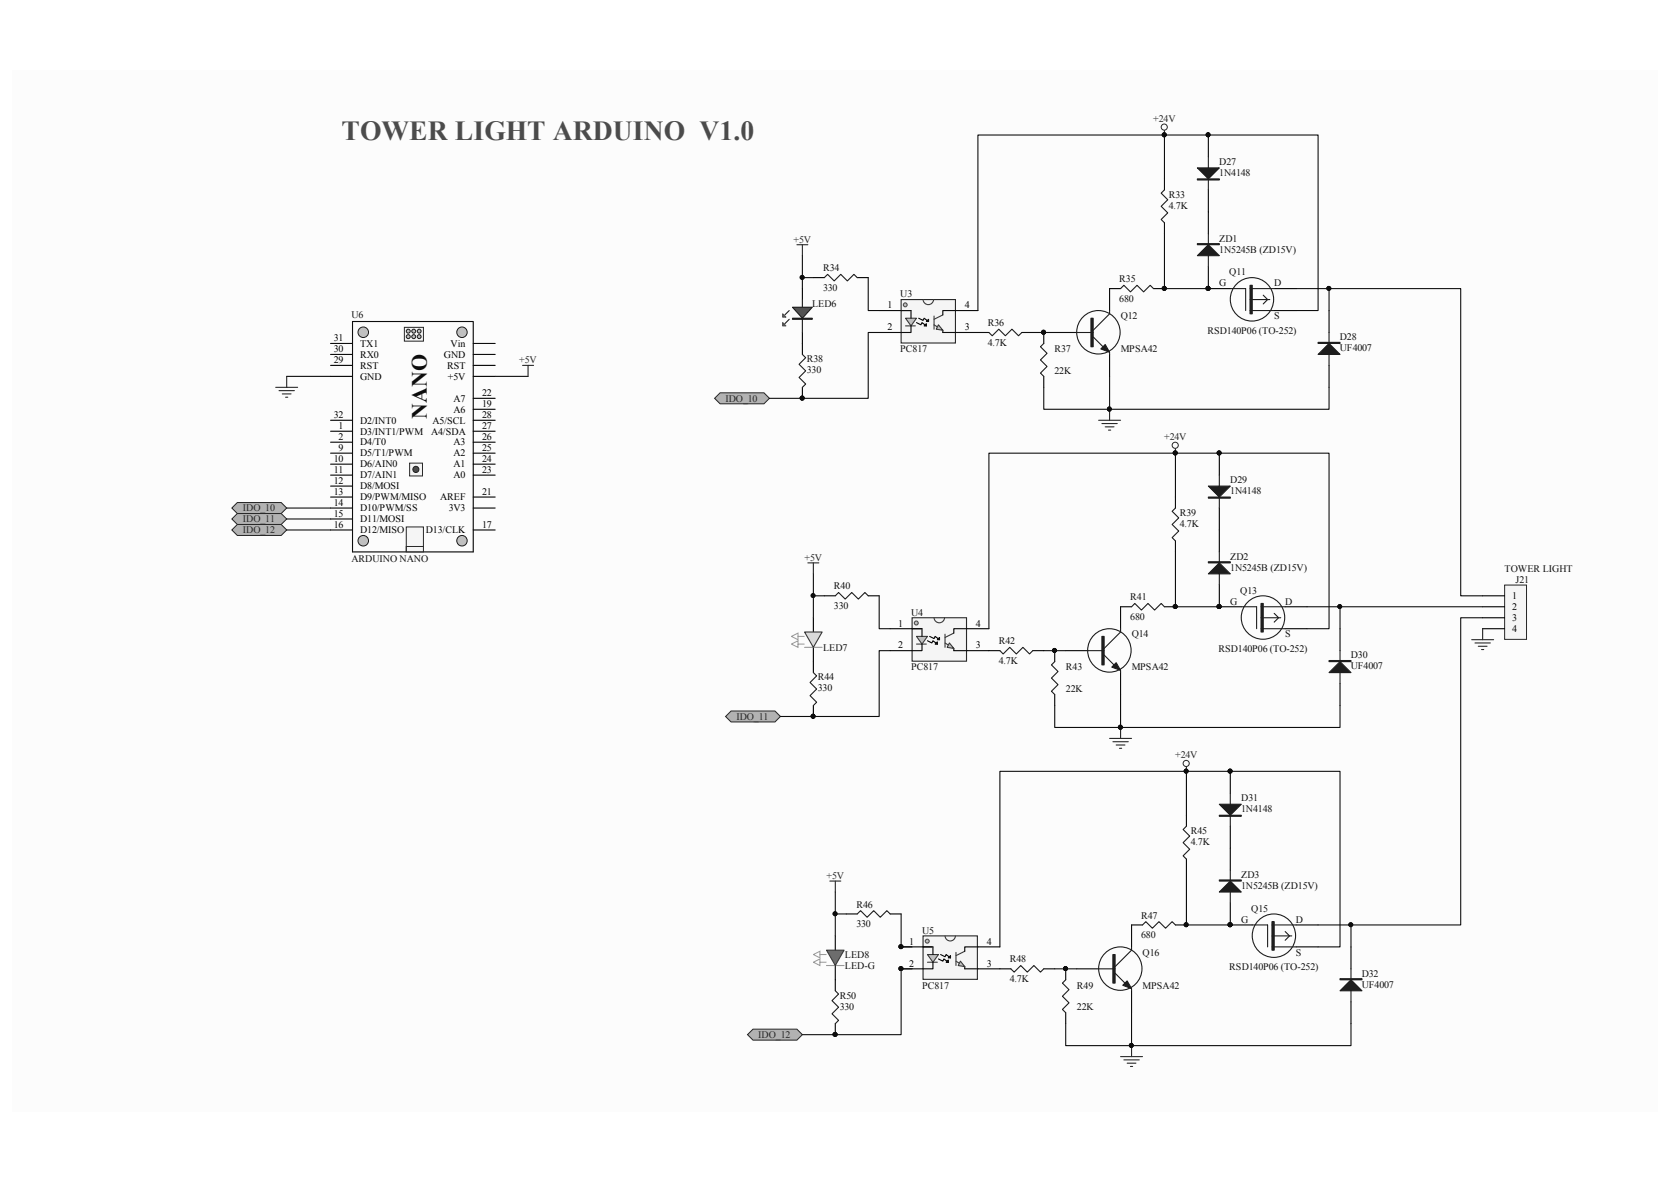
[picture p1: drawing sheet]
<svg xmlns="http://www.w3.org/2000/svg" width="297mm" height="210mm" viewBox="0 0 297 210" stroke-linecap="round" stroke-linejoin="round" font-family="sans-serif">
<path d="M2.2 12.4h292.5v185.1h-292.5z" fill="#fcfcfc"/>
<circle cx="207" cy="22.6" r=".54" fill="none" stroke="#262626" stroke-width=".18"/>
<path d="M207 23.2v.8" fill="none" stroke="#262626" stroke-width=".2"/>
<circle cx="207" cy="24" r=".35" fill="#0e0e0e" stroke="#0e0e0e" stroke-width=".18"/>
<g fill="#b2b2b2" stroke="#262626" stroke-width=".18">
<path d="M133.9 182.9h7.8l.9 1-.9 1h-7.8l-1-1z" fill-rule="evenodd"/>
<path d="M129 127.3l1-.9h7.8l.9 .9-.9 1h-7.8z" fill-rule="evenodd"/>
</g>
<g fill="none" stroke="#000" stroke-width=".2">
<path d="M142.6 51.3v1.9M142.6 59.1v3.9M144.6 49.3h1.9M152.4 49.3h1.9M173.8 59.1h2M181.6 59.1h2M185.5 59.1v1.9M187.5 59.1h3.9M199.2 51.3h-2v3.9M205 51.3h2M142.6 68.8v2M185.5 66.9v1.9"/>
<path d="M197.2 63v3.9"/>
</g>
<g fill="#0e0e0e" stroke="#0e0e0e" stroke-width=".18">
<circle cx="185.5" cy="59.1" r=".35"/>
<circle cx="207" cy="51.3" r=".35"/>
<circle cx="142.6" cy="70.8" r=".35"/>
</g>
<g fill="none" stroke="#1c1c1c" stroke-width=".2">
<path d="M140.3 56.8l-.8 .7M140.3 55.2l-.8 .8M142.6 53.2v5.9M146.5 49.3l.6-.5 1.2 1.1 1.2-1.1 1.1 1.1 1.2-1.1 .6 .5M175.8 59.1l.6 .6 1.1-1.2 1.2 1.2 1.2-1.2 1.2 1.2 .5-.6M191.4 59.1h2.9M194.3 59.9l1.8 1.7M197.2 55.2v.6l-2.9 2.9M199.2 51.3l.6-.6 1.2 1.2 1.1-1.2 1.2 1.2 1.2-1.2 .5 .6M142.6 63l.6 .6-1.2 1.1 1.2 1.2-1.2 1.2 1.2 1.2-.6 .5M185.5 61l-.5 .6 1.1 1.2-1.1 1.2 1.1 1.1-1.1 1.2 .5 .6M197.2 62.6v.4"/>
<circle cx="195.3" cy="59.1" r="3.9"/>
</g>
<g fill="#1c1c1c" stroke="#1c1c1c" stroke-width=".2">
<path d="M195.7 62l.8-.8 .7 1.4z"/>
<path d="M193.9 56.6h.4v5h-.4z" fill-rule="evenodd"/>
</g>
<path d="M140.9 54.6h3.5l-1.8 2z" fill="#535353" stroke="#1c1c1c" stroke-width=".2"/>
<g fill="#1c1c1c" stroke="#1c1c1c" stroke-width=".2">
<path d="M212.8 29.8h3.9l-1.9 2z"/>
<path d="M212.8 45.4l2-1.9 1.9 1.9z"/>
<path d="M236.3 61l1.9 2h-3.9z"/>
<path d="M140.9 56.6h3.5v.2h-3.5z" fill-rule="evenodd"/>
<path d="M222.2 50.7h.4v5.1h-.4z" fill-rule="evenodd"/>
<path d="M212.8 31.8h3.9v.2h-3.9z" fill-rule="evenodd"/>
<path d="M212.8 43.3h3.9v.2h-3.9z" fill-rule="evenodd"/>
<path d="M234.3 60.8h3.9v.2h-3.9z" fill-rule="evenodd"/>
</g>
<g fill="#535353" stroke="#535353" stroke-width=".2">
<path d="M139.1 57.3l.6 .6h-.6z"/>
<path d="M139.1 55.8l.6 .6h-.6z"/>
</g>
<path d="M214.8 24v3.9M214.8 33.7v7.8M214.8 47.4v3.9h3.9M226.5 51.3h3.9M226.5 55.2h3.9M236.3 55.2v3.9M236.3 64.9v3.9" fill="none" stroke="#000" stroke-width=".2"/>
<g fill="#0e0e0e" stroke="#0e0e0e" stroke-width=".18">
<circle cx="214.7" cy="51.3" r=".35"/>
<circle cx="214.7" cy="24" r=".35"/>
<circle cx="207" cy="51.3" r=".35"/>
<circle cx="142.6" cy="49.3" r=".35"/>
<circle cx="197.2" cy="72.7" r=".35"/>
</g>
<g fill="none" stroke="#1c1c1c" stroke-width=".2">
<path d="M214.8 27.9v5.8M214.8 41.5v5.9M218.7 51.3h2.7v3.9M222.2 51.3h4.3M222.2 53.2h3.5M222.2 55.2h4.3M224.6 52.5l.7 .7-.7 .8M236.3 59.1v5.8"/>
<circle cx="222.5" cy="53.2" r="3.9"/>
</g>
<path d="M142.6 49.3h2M154.3 49.3v5.9h2M207 41.5v9.8h7.8M197.2 66.9v5.8" fill="none" stroke="#0e0e0e" stroke-width=".2"/>
<path d="M141.7 43.5h1.9M142.6 43.5v1.9" fill="none" stroke="#262626" stroke-width=".2"/>
<path d="M127 70.8l1-1h7.8l1 1-1 1h-7.8z" fill-rule="evenodd" fill="#b2b2b2" stroke="#262626" stroke-width=".18"/>
<path d="M207 24v7.8M142.6 45.4v5.9M183.6 59.1h3.9M230.4 51.3h29.3v54.6h3.9M236.3 51.3v3.9" fill="none" stroke="#0e0e0e" stroke-width=".2"/>
<g fill="#0e0e0e" stroke="#0e0e0e" stroke-width=".18">
<circle cx="236.2" cy="51.3" r=".35"/>
<circle cx="207" cy="24" r=".35"/>
<circle cx="142.6" cy="49.3" r=".35"/>
<circle cx="185.5" cy="59.1" r=".35"/>
<circle cx="208.9" cy="80.5" r=".35"/>
</g>
<path d="M207 31.8v1.9M207 39.6v1.9" fill="none" stroke="#000" stroke-width=".2"/>
<path d="M207 33.7l-.6 .6 1.2 1.2-1.2 1.2 1.2 1.1-1.2 1.2 .6 .6" fill="none" stroke="#1c1c1c" stroke-width=".2"/>
<circle cx="208.9" cy="79.1" r=".55" fill="none" stroke="#262626" stroke-width=".18"/>
<path d="M208.9 79.8v.7M261.6 113.7h3.9M262.2 114.3h2.7M262.8 114.9h1.5M263.4 115.4h.4M263.6 111.7v2" fill="none" stroke="#262626" stroke-width=".2"/>
<path d="M267.5 104.1h3.9v9.5h-3.9z" fill="#f5f5f5"/>
<path d="M267.5 104h3.9v9.6h-3.9z" fill="none" stroke="#262626" stroke-width=".18"/>
<g fill="none" stroke="#000" stroke-width=".2">
<path d="M144.6 109.8v2.9M144.6 114.7v4.8M146.5 105.9h2M154.3 105.9h2M175.8 115.6h1.9M183.6 115.6h1.9M187.5 115.6v2M189.4 115.6h3.9M199.2 119.5v3.9M201.1 107.8h-1.9v3.9M207 107.8h1.9M263.6 105.9h3.9"/>
<path d="M263.6 107.8h3.9M263.6 109.8h3.9M263.6 111.7h3.9M144.6 125.4v1.9M187.5 123.4v2"/>
</g>
<g fill="#0e0e0e" stroke="#0e0e0e" stroke-width=".18">
<circle cx="187.4" cy="115.6" r=".35"/>
<circle cx="208.9" cy="107.8" r=".35"/>
<circle cx="144.5" cy="127.3" r=".35"/>
</g>
<g fill="none" stroke="#1c1c1c" stroke-width=".2">
<path d="M144.6 119.5l.6 .6-1.2 1.2 1.2 1.2-1.2 1.1 1.2 1.2-.6 .6M148.5 105.9l.6-.6 1.1 1.2 1.2-1.2 1.2 1.2 1.1-1.2 .6 .6M177.7 115.6l.6 .6 1.2-1.1 1.2 1.1 1.1-1.1 1.2 1.1 .6-.6M187.5 117.6l-.6 .6 1.2 1.1-1.2 1.2 1.2 1.2-1.2 1.2 .6 .5M193.3 115.6h3M196.3 116.4l1.7 1.8M199.2 111.7v.6l-2.9 3M199.2 119.2v.3M201.1 107.8l.6-.5 1.2 1.1 1.2-1.1 1.1 1.1 1.2-1.1 .6 .5"/>
<circle cx="197.2" cy="115.6" r="3.9"/>
</g>
<g fill="#1c1c1c" stroke="#1c1c1c" stroke-width=".2">
<path d="M197.6 118.6l.8-.8 .8 1.4z"/>
<path d="M195.9 113.1h.4v5.1h-.4z" fill-rule="evenodd"/>
</g>
<path d="M143 115.1h3.1" fill="none" stroke="#999" stroke-width=".2"/>
<path d="M143 112.3h3.1l-1.5 2.8z" fill="#d8d8d8" stroke="#393939" stroke-width=".2"/>
<path d="M141.9 113.1v.6l-1.2-.6 1.2-.6v.6h1.1M141.9 114.5v.6l-1.2-.6 1.2-.6v.6h1.1" fill="none" stroke="#999" stroke-width=".18"/>
<g fill="none" stroke="#000" stroke-width=".2">
<path d="M208.9 88.3v2M208.9 96.1v2M216.7 80.5v3.9M216.7 90.3v7.8M216.7 103.9v3.9h3.9M228.5 107.8h3.9M228.5 111.7h3.9M238.2 111.7v3.9M238.2 121.5v3.9M148.5 166.3v3M148.5 171.2v4.9M150.4 162.4h2"/>
<path d="M158.2 162.4h2M177.7 172.2h2M185.5 172.2h2M189.4 172.2v1.9M189.4 180v1.9M191.4 172.2h3.9M201.1 176.1v3.9M203.1 164.4h-2v3.9M208.9 164.4h2M148.5 181.9v2"/>
</g>
<g fill="#0e0e0e" stroke="#0e0e0e" stroke-width=".18">
<circle cx="216.7" cy="107.8" r=".35"/>
<circle cx="216.7" cy="80.5" r=".35"/>
<circle cx="208.9" cy="107.8" r=".35"/>
<circle cx="144.5" cy="105.9" r=".34"/>
<circle cx="199.2" cy="129.3" r=".35"/>
<circle cx="238.1" cy="107.8" r=".35"/>
<circle cx="208.9" cy="80.5" r=".35"/>
<circle cx="187.4" cy="115.6" r=".35"/>
<circle cx="210.8" cy="137.1" r=".34"/>
<circle cx="189.4" cy="172.2" r=".35"/>
<circle cx="210.8" cy="164.4" r=".34"/>
<circle cx="148.4" cy="183.9" r=".35"/>
</g>
<g fill="none" stroke="#1c1c1c" stroke-width=".2">
<path d="M208.9 90.3l-.5 .6 1.1 1.1-1.1 1.2 1.1 1.2-1.1 1.2 .5 .5M216.7 84.4v5.9M216.7 98.1v5.8M220.6 107.8h2.8v3.9M224.2 107.8h4.3M224.2 109.8h3.5M224.2 111.7h4.3M226.5 109l.8 .8-.8 .8M238.2 115.6v5.9M148.5 176.1l.6 .6-1.2 1.1 1.2 1.2-1.2 1.2 1.2 1.2-.6 .5M152.4 162.4l.6-.5 1.1 1.1 1.2-1.1 1.2 1.1 1.1-1.1 .6 .5M179.7 172.2l.6 .6 1.1-1.2 1.2 1.2 1.2-1.2 1.2 1.2 .5-.6"/>
<path d="M189.4 174.1l-.5 .6 1.1 1.2-1.1 1.2 1.1 1.1-1.1 1.2 .5 .6M195.3 172.2h2.9M198.2 173l1.8 1.7M201.1 168.3v.6l-2.9 2.9M201.1 175.7v.4M203.1 164.4l.6-.6 1.2 1.2 1.1-1.2 1.2 1.2 1.2-1.2 .5 .6"/>
<circle cx="224.5" cy="109.8" r="3.9"/>
<circle cx="199.1" cy="172.2" r="3.9"/>
</g>
<g fill="#1c1c1c" stroke="#1c1c1c" stroke-width=".2">
<path d="M214.8 86.4h3.9l-2 1.9z"/>
<path d="M216.7 100l2 2h-3.9z"/>
<path d="M236.3 119.5l1.9-1.9 2 1.9z"/>
<path d="M199.6 175.1l.8-.8 .7 1.4z"/>
<path d="M224.2 107.3h.4v5h-.4z" fill-rule="evenodd"/>
<path d="M214.8 88.3h3.9v.2h-3.9z" fill-rule="evenodd"/>
<path d="M214.8 99.8h3.9v.2h-3.9z" fill-rule="evenodd"/>
<path d="M236.3 117.4h3.9v.2h-3.9z" fill-rule="evenodd"/>
<path d="M197.8 169.7h.4v5h-.4z" fill-rule="evenodd"/>
</g>
<path d="M208.9 98.1v9.7h7.8M208.9 80.5v7.8M144.6 102v7.8M144.6 105.9h1.9M156.3 105.9v5.8h1.9M185.5 115.6h3.9M238.2 107.8v3.9M199.2 123.4v5.9" fill="none" stroke="#0e0e0e" stroke-width=".2"/>
<path d="M143.6 100h2M144.6 100v2M210.9 136.3v.8" fill="none" stroke="#262626" stroke-width=".2"/>
<circle cx="210.9" cy="135.7" r=".54" fill="none" stroke="#262626" stroke-width=".18"/>
<path d="M146.9 171.6h3.1" fill="none" stroke="#999" stroke-width=".2"/>
<path d="M146.9 168.9h3.1l-1.5 2.7z" fill="#6c6c6c" stroke="#393939" stroke-width=".2"/>
<path d="M145.8 169.7v.5l-1.2-.5 1.2-.6v.6h1.1M145.8 171v.6l-1.2-.6 1.2-.6v.6h1.1" fill="none" stroke="#999" stroke-width=".18"/>
<path d="M218.7 137.1v3.9M210.9 144.9v1.9M210.9 152.7v1.9M218.7 146.8v7.8M218.7 160.5v3.9h3.9M230.4 164.4h3.9M230.4 168.3h3.9M240.2 168.3v3.9M240.2 178v3.9" fill="none" stroke="#000" stroke-width=".2"/>
<g fill="#0e0e0e" stroke="#0e0e0e" stroke-width=".18">
<circle cx="218.7" cy="164.4" r=".35"/>
<circle cx="218.7" cy="137.1" r=".35"/>
<circle cx="210.8" cy="164.4" r=".34"/>
<circle cx="148.4" cy="162.4" r=".35"/>
<circle cx="160.1" cy="168.3" r=".35"/>
<circle cx="201.1" cy="185.8" r=".35"/>
<circle cx="240.1" cy="164.4" r=".35"/>
<circle cx="210.8" cy="137.1" r=".34"/>
<circle cx="189.4" cy="172.2" r=".35"/>
<circle cx="238.1" cy="107.8" r=".35"/>
<circle cx="160.1" cy="172.2" r=".35"/>
<circle cx="148.4" cy="183.9" r=".35"/>
<circle cx="142.6" cy="70.8" r=".35"/>
<circle cx="144.5" cy="127.3" r=".35"/>
</g>
<g fill="none" stroke="#1c1c1c" stroke-width=".2">
<path d="M210.9 146.8l-.6 .6 1.2 1.2-1.2 1.2 1.2 1.1-1.2 1.2 .6 .6M218.7 141v5.8M218.7 154.6v5.9M222.6 164.4h2.7v3.9M226.1 164.4h4.3M226.1 166.3h3.5M226.1 168.3h4.3M228.5 165.6l.7 .7-.7 .8M240.2 172.2v5.8"/>
<circle cx="226.4" cy="166.3" r="3.9"/>
</g>
<g fill="#1c1c1c" stroke="#1c1c1c" stroke-width=".2">
<path d="M216.7 142.9h3.9l-1.9 2z"/>
<path d="M216.7 158.5l2-1.9 1.9 1.9z"/>
<path d="M240.2 174.1l1.9 2h-3.9z"/>
<path d="M226.1 163.8h.4v5.1h-.4z" fill-rule="evenodd"/>
<path d="M216.7 144.9h3.9v.2h-3.9z" fill-rule="evenodd"/>
<path d="M216.7 156.4h3.9v.2h-3.9z" fill-rule="evenodd"/>
<path d="M238.2 173.9h3.9v.2h-3.9z" fill-rule="evenodd"/>
</g>
<g fill="none" stroke="#0e0e0e" stroke-width=".2">
<path d="M156.3 59.1h-2v11.7h-17.5M158.2 115.6h-1.9v11.7h-17.6M232.4 107.8h31.2M263.6 109.8h-3.9v54.6h-25.4M210.9 137.1v7.8M148.5 158.5v7.8M210.9 154.6v9.8h7.8M148.5 162.4h1.9M160.2 162.4v5.9h1.9M162.1 172.2h-1.9v11.7h-17.6M187.5 172.2h3.9M201.1 180v5.8"/>
<path d="M240.2 164.4v3.9"/>
</g>
<path d="M147.5 156.6h2M148.5 156.6v1.9" fill="none" stroke="#262626" stroke-width=".2"/>
<path d="M160.2 53.2h9.6v7.8h-9.6z" fill-rule="evenodd" fill="#f5f5f5" stroke="#262626" stroke-width=".2"/>
<path d="M156.3 55.2h3.9M169.9 59.1h3.9" fill="none" stroke="#000" stroke-width=".2"/>
<circle cx="160.9" cy="54.2" r=".34" fill="#c0c0c0" stroke="#4c4c4c" stroke-width=".2"/>
<path d="M156.3 59.1h3.9M160.2 55.2h1.5M169.9 55.2h3.9" fill="none" stroke="#000" stroke-width=".2"/>
<path d="M161 56.6h1.9l-1 1.3z" fill="#c0c0c0" stroke="#393939" stroke-width=".2"/>
<path d="M161 57.9h1.7M164.1 53.2a.94 .94 0 0 0 .9 .9 .94 .94 0 0 0 1-.9M166 56.2v2.3M166 57.7l1.6 1M167.6 56l-1.6 .8" fill="none" stroke="#393939" stroke-width=".2"/>
<path d="M160.2 55.2h1.7v1.4M161.9 57.9v1.2h-1.7M162.9 57.3l.8 .4 .2-.4 .8 .6v-.4l-.4 .4h.4M163.3 56.6l.8 .3 .2-.3 .8 .5v-.3l-.4 .3h.4M167.6 58.7v.4h2.3M169.9 55.2h-2.3v.8" fill="none" stroke="#000" stroke-width=".2"/>
<path d="M166.8 57.7l.8 1-1.2-.2z" fill="#c0c0c0" stroke="#393939" stroke-width=".2"/>
<path d="M173.8 55.2v-31.2h60.5v31.2h-3.9" fill="none" stroke="#0e0e0e" stroke-width=".2"/>
<g fill="#0e0e0e" stroke="#0e0e0e" stroke-width=".18">
<circle cx="207" cy="24" r=".35"/>
<circle cx="214.7" cy="24" r=".35"/>
</g>
<path d="M162.1 109.8h9.7v7.7h-9.7z" fill-rule="evenodd" fill="#f5f5f5" stroke="#262626" stroke-width=".2"/>
<path d="M158.2 111.7h3.9M171.9 115.6h3.9" fill="none" stroke="#000" stroke-width=".2"/>
<circle cx="162.9" cy="110.7" r=".35" fill="#c0c0c0" stroke="#4c4c4c" stroke-width=".2"/>
<path d="M158.2 115.6h3.9M162.1 111.7h1.6M171.9 111.7h3.9" fill="none" stroke="#000" stroke-width=".2"/>
<path d="M162.9 113.1h2l-1 1.4z" fill="#c0c0c0" stroke="#393939" stroke-width=".2"/>
<path d="M162.9 114.5h1.8M166 109.8a.94 .94 0 0 0 1 .9 .94 .94 0 0 0 .9-.9M168 112.7v2.4M168 114.3l1.6 1M169.6 112.5l-1.6 .8" fill="none" stroke="#393939" stroke-width=".2"/>
<path d="M162.1 111.7h1.8v1.4M163.9 114.5v1.1h-1.8M164.9 113.9l.7 .4 .2-.4 .8 .6v-.4l-.4 .4h.4M165.3 113.1l.7 .4 .2-.4 .8 .6v-.4l-.4 .4h.4M169.6 115.3v.3h2.3M171.9 111.7h-2.3v.8" fill="none" stroke="#000" stroke-width=".2"/>
<path d="M168.8 114.3l.8 1-1.2-.2z" fill="#c0c0c0" stroke="#393939" stroke-width=".2"/>
<path d="M175.8 111.7v-31.2h60.5v31.2h-3.9M177.7 168.3v-31.2h60.5v31.2h-3.9" fill="none" stroke="#0e0e0e" stroke-width=".2"/>
<g fill="#0e0e0e" stroke="#0e0e0e" stroke-width=".18">
<circle cx="208.9" cy="80.5" r=".35"/>
<circle cx="216.7" cy="80.5" r=".35"/>
<circle cx="210.8" cy="137.1" r=".34"/>
<circle cx="218.7" cy="137.1" r=".35"/>
</g>
<path d="M164.1 166.3h9.6v7.8h-9.6z" fill-rule="evenodd" fill="#f5f5f5" stroke="#262626" stroke-width=".2"/>
<path d="M160.2 168.3h3.9M173.8 172.2h3.9" fill="none" stroke="#000" stroke-width=".2"/>
<circle cx="160.1" cy="168.3" r=".35" fill="#0e0e0e" stroke="#0e0e0e" stroke-width=".18"/>
<circle cx="164.8" cy="167.3" r=".35" fill="#c0c0c0" stroke="#4c4c4c" stroke-width=".2"/>
<path d="M160.2 172.2h3.9M164.1 168.3h1.5M173.8 168.3h3.9" fill="none" stroke="#000" stroke-width=".2"/>
<circle cx="160.1" cy="172.2" r=".35" fill="#0e0e0e" stroke="#0e0e0e" stroke-width=".18"/>
<path d="M164.9 169.7h1.9l-1 1.3z" fill="#c0c0c0" stroke="#393939" stroke-width=".2"/>
<path d="M164.9 171h1.7M168 166.3a.93 .93 0 0 0 .9 .9 .93 .93 0 0 0 .9-.9M169.9 169.3v2.3M169.9 170.8l1.6 1M171.5 169.1l-1.6 .8" fill="none" stroke="#393939" stroke-width=".2"/>
<path d="M164.1 168.3h1.7v1.4M165.8 171v1.2h-1.7M166.8 170.4l.8 .4 .2-.4 .8 .6v-.4l-.4 .4h.4M167.2 169.7l.8 .3 .2-.3 .8 .5v-.3l-.4 .3h.4M171.5 171.8v.4h2.3M173.8 168.3h-2.3v.8" fill="none" stroke="#000" stroke-width=".2"/>
<path d="M170.7 170.8l.8 1-1.2-.2z" fill="#c0c0c0" stroke="#393939" stroke-width=".2"/>
<g fill="#0e0e0e" stroke="#0e0e0e" stroke-width=".18">
<circle cx="160.1" cy="168.3" r=".35"/>
<circle cx="160.1" cy="172.2" r=".35"/>
<circle cx="199.2" cy="129.3" r=".35"/>
<circle cx="201.1" cy="185.8" r=".35"/>
<circle cx="197.2" cy="72.7" r=".35"/>
</g>
<g fill="none" stroke="#262626" stroke-width=".2">
<path d="M49 68.8h3.9M49.6 69.4h2.7M50.2 70h1.5M50.8 70.6h.4M51 66.9v1.9M195.3 74.7h3.9M195.9 75.3h2.7M196.5 75.9h1.5M197.1 76.4h.3M197.2 72.7v2M197.2 131.2h3.9M197.8 131.8h2.8"/>
<path d="M198.4 132.4h1.6M199 133h.4M199.2 129.3v1.9M199.2 187.8h3.9M199.8 188.4h2.7M200.4 189h1.5M201 189.5h.3M201.1 185.8v2"/>
</g>
<path d="M185.5 68.8v3.9h50.8v-3.9M187.5 125.4v3.9h50.7v-3.9M189.4 181.9v3.9h50.8v-3.9" fill="none" stroke="#0e0e0e" stroke-width=".2"/>
<g fill="#b2b2b2" stroke="#262626" stroke-width=".18">
<path d="M42.2 93.2h7.8l1 1-1 1h-7.8l-1-1z" fill-rule="evenodd"/>
<path d="M42.2 91.3h7.8l1 .9-1 1h-7.8l-1-1z" fill-rule="evenodd"/>
<path d="M42.2 89.3h7.8l1 1-1 1h-7.8l-1-1z" fill-rule="evenodd"/>
</g>
<path d="M92.9 64.9h1.9M93.9 64.9v2" fill="none" stroke="#262626" stroke-width=".2"/>
<g fill="none" stroke="#000" stroke-width=".2">
<path d="M62.7 57.1h21.4v41h-21.4zM58.8 61h3.9M58.8 63h3.9M58.8 64.9h3.9M58.8 66.9h3.9M58.8 74.7h3.9M58.8 76.6h3.9M58.8 78.6h3.9M84.1 61h3.9M84.1 63h3.9M84.1 64.9h3.9M84.1 66.9h3.9"/>
<path d="M84.1 74.7h3.9M84.1 76.6h3.9M84.1 78.6h3.9M84.1 70.8h3.9M84.1 72.7h3.9M58.8 80.5h3.9M58.8 82.5h3.9M58.8 84.4h3.9M58.8 86.4h3.9M58.8 88.3h3.9M58.8 90.3h3.9M58.8 92.2h3.9"/>
<path d="M58.8 94.2h3.9M84.1 80.5h3.9M84.1 82.5h3.9M84.1 84.4h3.9M84.1 88.3h3.9M84.1 90.3h3.9M84.1 94.2h3.9"/>
</g>
<path d="M72.3 93.7h3v4.4h-3z" fill="#f5f5f5"/>
<path d="M72.2 93.7h3.1v4.4h-3.1z" fill="none" stroke="#262626" stroke-width=".18"/>
<path d="M72.3 97.2h3v.9h-3z" fill="#f5f5f5"/>
<path d="M72.2 97.1h3.1v1h-3.1z" fill="none" stroke="#262626" stroke-width=".18"/>
<g fill="#c0c0c0" stroke="#1c1c1c" stroke-width=".18">
<circle cx="64.6" cy="96.1" r=".94"/>
<circle cx="82.1" cy="96.1" r=".93"/>
</g>
<path d="M72 58.3h3.3v2.3h-3.3z" fill="#f5f5f5"/>
<path d="M71.9 58.2h3.4v2.4h-3.4z" fill="none" stroke="#262626" stroke-width=".18"/>
<g fill="#c0c0c0" stroke="#1c1c1c" stroke-width=".18">
<circle cx="72.6" cy="58.9" r=".35"/>
<circle cx="73.5" cy="58.9" r=".35"/>
<circle cx="74.5" cy="58.9" r=".35"/>
<circle cx="72.6" cy="59.8" r=".35"/>
<circle cx="73.5" cy="59.8" r=".35"/>
<circle cx="74.5" cy="59.8" r=".35"/>
</g>
<path d="M72.9 82.4h2.2v2.2h-2.2z" fill="#f5f5f5"/>
<path d="M72.8 82.3h2.3v2.3h-2.3z" fill="none" stroke="#262626" stroke-width=".18"/>
<circle cx="73.9" cy="83.4" r=".54" fill="#4c4c4c" stroke="#1c1c1c" stroke-width=".18"/>
<g fill="#c0c0c0" stroke="#1c1c1c" stroke-width=".18">
<circle cx="64.6" cy="59.1" r=".94"/>
<circle cx="82.1" cy="59" r=".93"/>
</g>
<path d="M51 66.9h7.8M88 66.9h5.9M51 94.2h7.8M51 92.2h7.8M51 90.3h7.8" fill="none" stroke="#0e0e0e" stroke-width=".2"/>
<text font-size="4.9" fill="#4c4c4c" x="60.7" y="24.9">TOWER LIGHT ARDUINO V1.0</text>
<text font-size="3.9" fill="#0e0e0e" x="75.9" y="74.4" transform="rotate(-90 75.9 74.4)">NANO</text>
<g font-size="1.8" fill="#262626">
<text x="205" y="21.7">+24V</text>
<text x="141.1" y="43.1">+5V</text>
<text x="92.3" y="64.5">+5V</text>
<text x="128.9" y="71.4">IDO_10</text>
<text x="206.9" y="78.2">+24V</text>
<text x="43.2" y="94.8">IDO_12</text>
<text x="43.2" y="92.8">IDO_11</text>
<text x="43.2" y="90.9">IDO_10</text>
<text x="143" y="99.7">+5V</text>
<text x="130.9" y="127.9">IDO_11</text>
<text x="208.9" y="134.8">+24V</text>
<text x="146.9" y="156.2">+5V</text>
<text x="134.8" y="184.5">IDO_12</text>
</g>
<g font-size="1.8" fill="#0e0e0e">
<text x="216.7" y="29.3">D27</text>
<text x="207.8" y="35.2">R33</text>
<text x="216.7" y="31.3">1N4148</text>
<text x="207.8" y="37.1">4.7K</text>
<text x="216.7" y="42.9">ZD1</text>
<text x="216.7" y="44.9">1N5245B (ZD15V)</text>
<text x="146.3" y="51.7">330</text>
<text x="146.3" y="48.2">R34</text>
<text x="160" y="52.8">U3</text>
<text x="199" y="50.1">R35</text>
<text x="199" y="53.6">680</text>
<text x="216.7" y="50.9">G</text>
<text x="218.5" y="49">Q11</text>
<text x="226.5" y="50.9">D</text>
<text x="62.5" y="56.6">U6</text>
<text x="144.4" y="54.6">LED6</text>
<text x="175.6" y="57.9">R36</text>
<text x="199.2" y="56.7">Q12</text>
<text x="214.6" y="59.3">RSD140P06 (TO-252)</text>
<text x="226.5" y="56.7">S</text>
<text x="143.4" y="64.4">R38</text>
<text x="160" y="62.6">PC817</text>
<text x="175.6" y="61.5">4.7K</text>
<text x="187.5" y="62.6">R37</text>
<text x="199.2" y="62.6">MPSA42</text>
<text x="238.2" y="60.5">D28</text>
<text x="238.2" y="62.4">UF4007</text>
<text x="143.4" y="66.3">330</text>
<text x="187.5" y="66.5">22K</text>
<text x="218.7" y="85.8">D29</text>
<text x="218.7" y="87.7">1N4148</text>
<text x="209.7" y="93.7">4.7K</text>
<text x="209.7" y="91.7">R39</text>
<text x="62.5" y="99.8">ARDUINO NANO</text>
<text x="218.7" y="99.5">ZD2</text>
<text x="218.7" y="101.4">1N5245B (ZD15V)</text>
<text x="267.5" y="101.6">TOWER LIGHT</text>
<text x="148.3" y="104.7">R40</text>
<text x="200.9" y="106.7">R41</text>
<text x="218.7" y="107.5">G</text>
<text x="220.5" y="105.5">Q13</text>
<text x="228.4" y="107.5">D</text>
<text x="269.4" y="103.6">J21</text>
<text x="148.3" y="108.2">330</text>
<text x="162" y="109.4">U4</text>
<text x="200.9" y="110.2">680</text>
<text x="201.2" y="113.3">Q14</text>
<text x="228.4" y="113.3">S</text>
<text x="146.3" y="115.7">LED7</text>
<text x="162" y="119.1">PC817</text>
<text x="177.5" y="118">4.7K</text>
<text x="177.5" y="114.5">R42</text>
<text x="189.5" y="119.1">R43</text>
<text x="201.2" y="119.1">MPSA42</text>
<text x="216.6" y="115.8">RSD140P06 (TO-252)</text>
<text x="240.1" y="117">D30</text>
<text x="240.1" y="119">UF4007</text>
<text x="145.4" y="122.9">330</text>
<text x="145.4" y="120.9">R44</text>
<text x="189.5" y="123">22K</text>
<text x="220.6" y="142.3">D31</text>
<text x="211.7" y="148.2">R45</text>
<text x="220.6" y="144.3">1N4148</text>
<text x="211.7" y="150.1">4.7K</text>
<text x="152.2" y="161.3">R46</text>
<text x="220.6" y="156.1">ZD3</text>
<text x="220.6" y="158">1N5245B (ZD15V)</text>
<text x="152.2" y="164.8">330</text>
<text x="163.9" y="166">U5</text>
<text x="202.9" y="163.3">R47</text>
<text x="202.9" y="166.7">680</text>
<text x="220.6" y="164">G</text>
<text x="222.4" y="162.1">Q15</text>
<text x="230.4" y="164">D</text>
<text x="150.2" y="170.3">LED8</text>
<text x="150.2" y="172.2">LED-G</text>
<text x="179.5" y="171">R48</text>
<text x="203.1" y="169.9">Q16</text>
<text x="218.5" y="172.4">RSD140P06 (TO-252)</text>
<text x="230.4" y="169.9">S</text>
<text x="242.1" y="173.6">D32</text>
<text x="149.3" y="179.4">330</text>
<text x="149.3" y="177.5">R50</text>
<text x="163.9" y="175.7">PC817</text>
<text x="179.5" y="174.5">4.7K</text>
<text x="191.4" y="179.6">22K</text>
<text x="191.4" y="175.7">R49</text>
<text x="203.1" y="175.7">MPSA42</text>
<text x="242.1" y="175.5">UF4007</text>
</g>
<g font-size="1.8">
<text x="157.7" y="54.8">1</text>
<text x="157.7" y="58.7">2</text>
<text x="171.5" y="58.7">3</text>
<text x="171.5" y="54.8">4</text>
<text x="59.4" y="60.6">31</text>
<text x="59.4" y="62.6">30</text>
<text x="59.4" y="64.5">29</text>
<text x="64" y="61.7">TX1</text>
<text x="64" y="63.6">RX0</text>
<text x="64" y="65.5">RST</text>
<text x="78.9" y="63.6">GND</text>
<text x="79.5" y="65.5">RST</text>
<text x="80.1" y="61.7">Vin</text>
<text x="64" y="67.5">GND</text>
<text x="79.6" y="67.5">+5V</text>
<text x="80.6" y="71.4">A7</text>
<text x="85.7" y="70.4">22</text>
<text x="59.4" y="74.4">32</text>
<text x="60.2" y="76.3">1</text>
<text x="64" y="75.3">D2/INT0</text>
<text x="64" y="77.2">D3/INT1/PWM</text>
<text x="76.6" y="77.2">A4/SDA</text>
<text x="76.9" y="75.3">A5/SCL</text>
<text x="80.6" y="73.3">A6</text>
<text x="85.7" y="72.4">19</text>
<text x="85.7" y="74.4">28</text>
<text x="85.7" y="76.3">27</text>
<text x="59.4" y="82.1">10</text>
<text x="60.2" y="78.2">2</text>
<text x="60.2" y="80.2">9</text>
<text x="64" y="79.2">D4/T0</text>
<text x="64" y="81.1">D5/T1/PWM</text>
<text x="64" y="83.1">D6/AIN0</text>
<text x="80.6" y="83.1">A1</text>
<text x="80.6" y="81.1">A2</text>
<text x="80.6" y="79.2">A3</text>
<text x="85.7" y="82.1">24</text>
<text x="85.7" y="80.2">25</text>
<text x="85.7" y="78.2">26</text>
<text x="59.4" y="84.1">11</text>
<text x="59.4" y="86">12</text>
<text x="59.4" y="88">13</text>
<text x="59.4" y="89.9">14</text>
<text x="64" y="85">D7/AIN1</text>
<text x="64" y="87">D8/MOSI</text>
<text x="64" y="88.9">D9/PWM/MISO</text>
<text x="78.2" y="88.9">AREF</text>
<text x="80.6" y="85">A0</text>
<text x="85.7" y="88">21</text>
<text x="85.7" y="84.1">23</text>
<text x="59.4" y="91.9">15</text>
<text x="59.4" y="93.8">16</text>
<text x="64" y="90.9">D10/PWM/SS</text>
<text x="64" y="92.8">D11/MOSI</text>
<text x="64" y="94.8">D12/MISO</text>
<text x="75.7" y="94.8">D13/CLK</text>
<text x="79.8" y="90.9">3V3</text>
<text x="85.7" y="93.8">17</text>
<text x="268.8" y="106.5">1</text>
<text x="159.7" y="111.4">1</text>
<text x="173.5" y="111.4">4</text>
<text x="268.8" y="108.5">2</text>
<text x="268.8" y="110.4">3</text>
<text x="268.8" y="112.4">4</text>
<text x="159.7" y="115.2">2</text>
<text x="173.5" y="115.2">3</text>
<text x="161.6" y="167.9">1</text>
<text x="175.4" y="167.9">4</text>
<text x="161.6" y="171.8">2</text>
<text x="175.4" y="171.8">3</text>
</g>
</svg>
